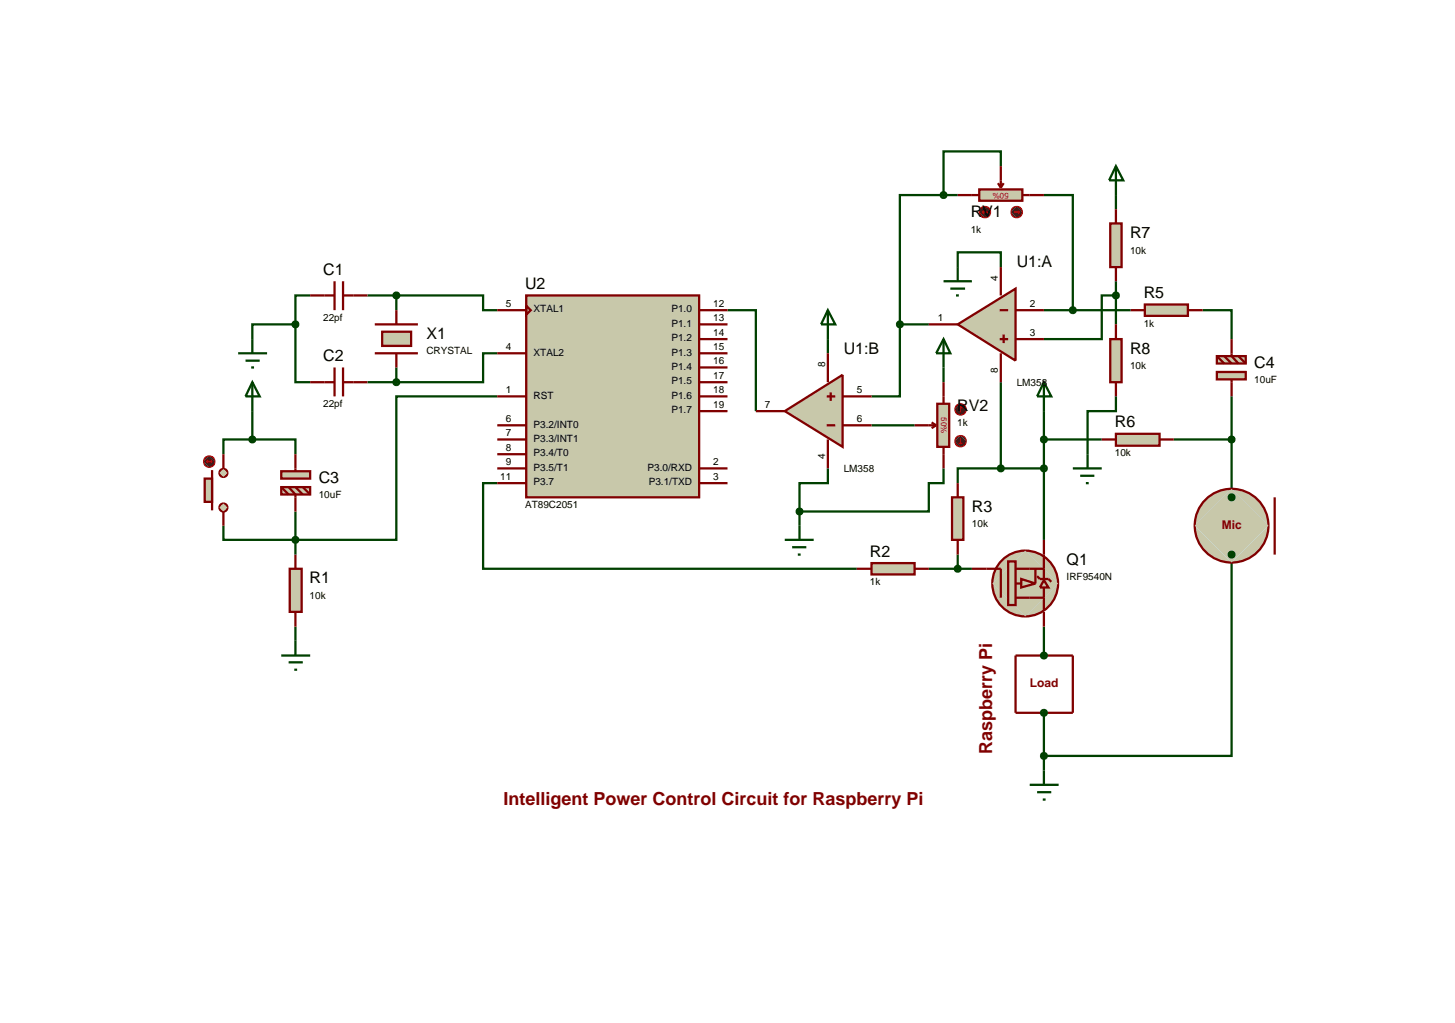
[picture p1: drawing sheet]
<svg xmlns="http://www.w3.org/2000/svg" width="257mm" height="180mm" viewBox="0 0 257 180" stroke-linecap="round" stroke-linejoin="round" font-family="sans-serif">
<g fill="none" stroke="#004000" stroke-width=".4">
<path d="M166.4 34.4h-7.7v22.8M166.4 34.4h2.5M176.5 29.3v-2.6h-10.1v7.7M184.1 34.4h5.1v20.3M196.8 34.4v2.5M52.1 57.2v10.2h2.6M52.1 57.2h-7.6v2.6M54.7 52.1h-2.6v5.1M64.8 52.1h5.1M69.9 52.1h15.3v2.6h2.5M69.9 52.1v2.6M128.3 54.7h5v17.8"/>
<path d="M146 59.8v2.5M158.7 57.2v12.7h-5M158.7 57.2h5.1M168.9 47.1v-2.6h7.6v2.6M184.1 54.7h15.3M196.8 52.1h-2.5v7.7h-10.2M196.8 49.6v7.6M212.1 54.7h5.1v5.1M44.5 77.5h-5.1v2.6M44.5 77.5h7.6v2.6M44.5 72.5v5M64.8 67.4h5.1"/>
<path d="M69.9 64.8v2.6M87.7 62.3h-2.5v5.1h-15.3M87.7 69.9h-17.8v25.3h-30.5v-2.5M153.7 75h7.6M166.4 64.8v2.6M176.5 67.4v15.2M184.1 72.5v22.7M184.1 77.5h10.2M196.8 69.9v2.6h-5v7.6M207 77.5h10.2M217.2 69.9v17.8M52.1 90.2v7.6"/>
<path d="M87.7 85.2h-2.5v15.1h65.9M141 90.2v2.5M146 82.6v2.6h-5v5M166.4 82.6v2.6h-2.6v5h-22.8M168.9 97.8v2.5M176.5 82.6h-7.6v2.6M176.5 82.6h7.6M217.2 97.8v35.5h-33.1M52.1 110.5v2.5M163.8 100.3h7.6M184.1 110.5v5.1M184.1 125.7v10.2"/>
</g>
<path d="M92.8 52.1h30.5v35.6h-30.5z" fill="#c8c8aa" stroke="#800000" stroke-width=".4"/>
<g fill="none" stroke="#800000" stroke-width=".4">
<path d="M66.1 57.2h7.6M87.7 54.7h5.1M92.8 53.9l.8 .8-.8 .8zM123.3 54.7h5M123.3 57.2h5M123.3 59.8h5M66.1 62.3h7.6M87.7 62.3h5.1M87.7 69.9h5.1M87.7 75h5.1M87.7 77.5h5.1M123.3 62.3h5"/>
<path d="M123.3 69.9h5M123.3 64.8h5M123.3 67.4h5M123.3 72.5h5M87.7 80.1h5.1M87.7 82.6h5.1M87.7 85.2h5.1M123.3 82.6h5M123.3 85.2h5"/>
</g>
<path d="M67.4 58.5h5.1v2.5h-5.1z" fill="#c8c8aa" stroke="#800000" stroke-width=".4"/>
<path d="M54.7 52.1h4.3M59 49.6v5.1M60.5 49.6v5.1M60.5 52.1h4.3M69.9 54.7v2.5M54.7 67.4h4.3M59 64.8v5.1M60.5 64.8v5.1M60.5 67.4h4.3M69.9 62.3v2.5" fill="none" stroke="#800000" stroke-width=".4"/>
<path d="M69.5 67.1l.4-.2-.5 .5zM69.9 66.9l.4 .2 .1 .3zM69.9 67.9l.5-.5-.1 .3zM69.4 67.4l.5 .5-.3-.1z" fill="#004000" stroke="#004000" stroke-width=".4"/>
<path d="M69.4 67.4l.5-.5 .5 .5-.5 .5z" fill="#004000"/>
<path d="M69.5 51.8l.4-.2-.5 .5zM69.9 51.6l.4 .2 .1 .3zM69.9 52.6l.5-.5-.1 .3zM69.4 52.1l.5 .5-.3-.1z" fill="#004000" stroke="#004000" stroke-width=".4"/>
<path d="M69.4 52.1l.5-.5 .5 .5-.5 .5z" fill="#004000"/>
<path d="M44.5 59.8v2.5M42 62.3h5.1M43.3 63.6h2.5M44.3 64.8h.5" fill="none" stroke="#004000" stroke-width=".4"/>
<path d="M51.8 56.8l.3-.1-.5 .5zM52.1 56.7l.4 .2 .1 .3zM52.1 57.7l.5-.5-.1 .3zM51.6 57.2l.5 .5-.4-.2z" fill="#004000" stroke="#004000" stroke-width=".4"/>
<path d="M52.1 56.7l.5 .5-.5 .5-.5-.5z" fill="#004000"/>
<g fill="#c8c8aa" stroke="#800000" stroke-width=".4">
<path d="M49.6 83.1h5.1v1.3h-5.1z"/>
<path d="M49.6 85.9h5.1v1.3h-5.1z"/>
</g>
<path d="M49.6 85.9l1.3 1.3M50.9 85.9l1.2 1.3v3M52.1 80.1v3M52.1 85.9l1.3 1.3M53.4 85.9l1.3 1.3" fill="none" stroke="#800000" stroke-width=".4"/>
<g fill="#c8c8aa" stroke="#800000" stroke-width=".4">
<path d="M38.9 82.9l.5-.2-.7 .7zM39.4 82.7a.68 .68 0 0 1 .7 .7zM40.1 83.4a.68 .68 0 0 1-.7 .7zM38.7 83.4l.7 .7a.68 .68 0 0 1-.7-.7z"/>
<path d="M38.9 89l.5-.2-.7 .7zM39.4 88.8a.68 .68 0 0 1 .7 .7zM40.1 89.5a.68 .68 0 0 1-.7 .7zM38.7 89.5l.7 .7a.68 .68 0 0 1-.7-.7z"/>
</g>
<g fill="#c8c8aa">
<path d="M39.4 82.7l.7 .7-.7 .7-.7-.7z"/>
<path d="M39.4 88.8l.7 .7-.7 .7-.7-.7z"/>
</g>
<path d="M37.4 82.9v7.1" fill="none" stroke="#800000" stroke-width=".4"/>
<path d="M36.1 84.4h1.3v4.1h-1.3z" fill="#c8c8aa" stroke="#800000" stroke-width=".4"/>
<path d="M39.4 80.1v2.5M39.4 90.2v2.5" fill="none" stroke="#800000" stroke-width=".4"/>
<path d="M36.2 80.7l.7-.3-1 1zM36.9 80.4a.94 .94 0 0 1 1 1zM36.9 82.4l1-1a.94 .94 0 0 1-1 1zM35.9 81.4l1 1a.94 .94 0 0 1-1-1z" fill="#400000" stroke="#f00" stroke-width=".2"/>
<path d="M36.9 80.4l1 1-1 1-1-1z" fill="#400000"/>
<path d="M36.4 81.4h1M36.4 81.4l.3 .2M36.7 81.1l-.3 .3M37.2 81.1l.2 .3M37.4 81.4l-.2 .2" fill="none" stroke="#f00" stroke-width=".2"/>
<path d="M51.1 100.3h2.1v7.6h-2.1z" fill="#c8c8aa" stroke="#800000" stroke-width=".4"/>
<path d="M52.1 97.8v2.5M52.1 107.9v2.6" fill="none" stroke="#800000" stroke-width=".4"/>
<path d="M51.8 94.8l.3-.1-.5 .5zM52.1 94.7l.4 .2 .1 .3zM52.6 95.2l-.1 .3-.4 .2zM51.6 95.2l.5 .5-.4-.2z" fill="#004000" stroke="#004000" stroke-width=".4"/>
<path d="M52.1 94.7l.5 .5-.5 .5-.5-.5z" fill="#004000"/>
<path d="M44.5 67.4l1.3 2.5h-2.5zM44.5 67.4v5.1" fill="none" stroke="#004000" stroke-width=".4"/>
<path d="M44.1 77.2l.4-.2-.5 .5zM44.5 77l.4 .2 .1 .3zM44.5 78l.5-.5-.1 .3zM44 77.5l.5 .5-.3-.1z" fill="#004000" stroke="#004000" stroke-width=".4"/>
<path d="M44 77.5l.5-.5 .5 .5-.5 .5z" fill="#004000"/>
<path d="M49.6 115.6h5.1M50.9 116.8h2.5M51.9 118.1h.5M52.1 113v2.6" fill="none" stroke="#004000" stroke-width=".4"/>
<g fill="#c8c8aa" stroke="#800000" stroke-width=".4">
<path d="M180.1 102.1l2.5 .8-2.5 .7z"/>
<path d="M177.8 99h1.3v7.7h-1.3z"/>
<path d="M176.7 98.8a5.8 5.8 0 0 1 4.1-1.7l-5.8 5.8a5.8 5.8 0 0 1 1.7-4.1zM180.8 97.1a5.8 5.8 0 0 1 5.8 5.8zM186.6 102.9a5.8 5.8 0 0 1-5.8 5.8zM175 102.9l5.8 5.8a5.8 5.8 0 0 1-5.8-5.8z"/>
</g>
<path d="M175 102.9l5.8-5.8 5.8 5.8-5.8 5.8z" fill="#c8c8aa"/>
<path d="M174 100.3h2.5v5.1M179.1 100.3h5M179.1 105.4h5M179.1 102.9h1M182.6 100.3v2.6" fill="none" stroke="#800000" stroke-width=".4"/>
<path d="M184.1 102.3l.8 1.3h-1.5z" fill="#c8c8aa" stroke="#800000" stroke-width=".4"/>
<path d="M184.1 95.2v6.9M171.4 100.3h2.6M182.9 101.6l.5 .5h1.5l.5 .5M184.1 103.6v4.1M184.1 107.9v2.6" fill="none" stroke="#800000" stroke-width=".4"/>
<path d="M184.1 67.4l1.3 2.5h-2.5zM184.1 67.4v5.1" fill="none" stroke="#004000" stroke-width=".4"/>
<path d="M153.7 99.3h7.6v2h-7.6z" fill="#c8c8aa" stroke="#800000" stroke-width=".4"/>
<path d="M151.1 100.3h2.6M161.3 100.3h2.5M179.1 115.6h10.1v10.1h-10.1z" fill="none" stroke="#800000" stroke-width=".4"/>
<path d="M183.8 115.2l.3-.1-.5 .5zM184.1 115.1l.3 .1 .2 .4zM184.1 116.1l.5-.5-.2 .4zM183.6 115.6l.5 .5-.4-.2z" fill="#004000" stroke="#004000" stroke-width=".4"/>
<path d="M184.1 115.1l.5 .5-.5 .5-.5-.5z" fill="#004000"/>
<path d="M181.6 138.4h5.1M182.9 139.7h2.5M184.1 135.9v2.5M183.9 141h.5" fill="none" stroke="#004000" stroke-width=".4"/>
<path d="M183.7 125.4l.4-.2-.5 .5zM184.1 125.2l.4 .2 .1 .3zM184.1 126.2l.5-.5-.2 .4zM183.6 125.7l.5 .5-.4-.2z" fill="#004000" stroke="#004000" stroke-width=".4"/>
<path d="M184.1 125.2l.5 .5-.5 .5-.5-.5z" fill="#004000"/>
<path d="M167.9 87.7h2v7.5h-2z" fill="#c8c8aa" stroke="#800000" stroke-width=".4"/>
<path d="M168.9 85.2v2.5M168.9 95.2v2.6" fill="none" stroke="#800000" stroke-width=".4"/>
<path d="M168.5 100l.4-.2-.5 .5zM168.9 99.8l.4 .2 .1 .3zM169.4 100.3l-.2 .4-.3 .1zM168.4 100.3l.5 .5-.3-.1z" fill="#004000" stroke="#004000" stroke-width=".4"/>
<path d="M168.4 100.3l.5-.5 .5 .5-.5 .5z" fill="#004000"/>
<path d="M183.8 82.2l.3-.1-.5 .5zM184.1 82.1l.4 .2 .1 .3zM184.1 83.1l.5-.5-.2 .4zM183.6 82.6l.5 .5-.4-.2z" fill="#004000" stroke="#004000" stroke-width=".4"/>
<path d="M184.1 82.1l.5 .5-.5 .5-.5-.5z" fill="#004000"/>
<path d="M168.9 57.2l10.2-6.3v12.7z" fill="#c8c8aa" stroke="#800000" stroke-width=".4"/>
<path d="M163.8 57.2h5.1M176.3 54.7h1.5M176.3 59.8h1.5M176.5 47.1v5M177 59v1.5M179.1 54.7h5M179.1 59.8h5M176.5 62.3v5.1" fill="none" stroke="#800000" stroke-width=".4"/>
<path d="M176.2 82.2l.3-.1-.5 .5zM176.5 82.1l.4 .2 .1 .3zM176.5 83.1l.5-.5-.1 .3zM176 82.6l.5 .5-.4-.2z" fill="#004000" stroke="#004000" stroke-width=".4"/>
<path d="M176.5 82.1l.5 .5-.5 .5-.5-.5z" fill="#004000"/>
<path d="M201.9 53.7h7.6v2h-7.6z" fill="#c8c8aa" stroke="#800000" stroke-width=".4"/>
<path d="M199.4 54.7h2.5M209.5 54.7h2.6" fill="none" stroke="#800000" stroke-width=".4"/>
<g fill="#c8c8aa" stroke="#800000" stroke-width=".4">
<path d="M214.6 65.6h5.1v1.3h-5.1z"/>
<path d="M214.6 62.8h5.1v1.3h-5.1z"/>
</g>
<path d="M217.2 59.8v3l1.2 1.3M214.6 62.8l1.3 1.3M215.9 62.8l1.3 1.3M217.2 66.9v3M218.4 62.8l1.3 1.3" fill="none" stroke="#800000" stroke-width=".4"/>
<path d="M212.9 87.8a6.5 6.5 0 0 1 4.3-1.6l-6.5 6.5a6.5 6.5 0 0 1 2.2-4.9zM217.2 86.2a6.5 6.5 0 0 1 6.5 6.5zM223.7 92.7a6.5 6.5 0 0 1-6.5 6.5zM210.7 92.7l6.5 6.5a6.5 6.5 0 0 1-6.5-6.5z" fill="#c8c8aa" stroke="#800000" stroke-width=".4"/>
<path d="M217.2 86.2l6.5 6.5-6.5 6.5-6.5-6.5z" fill="#c8c8aa"/>
<path d="M224.8 87.7v10.1" fill="none" stroke="#800000" stroke-width=".4"/>
<path d="M196.8 76.5h7.7v2.1h-7.7z" fill="#c8c8aa" stroke="#800000" stroke-width=".4"/>
<path d="M194.3 77.5h2.5M204.5 77.5h2.5" fill="none" stroke="#800000" stroke-width=".4"/>
<path d="M183.7 77.2l.4-.2-.5 .5zM184.1 77l.3 .1 .2 .4zM184.1 78l.5-.5-.2 .4zM183.6 77.5l.5 .5-.4-.2z" fill="#004000" stroke="#004000" stroke-width=".4"/>
<path d="M183.6 77.5l.5-.5 .5 .5-.5 .5z" fill="#004000"/>
<path d="M216.8 77.2l.4-.2-.5 .5zM217.2 77l.4 .2 .1 .3zM217.7 77.5l-.1 .3-.4 .2zM216.7 77.5l.5 .5-.4-.2z" fill="#004000" stroke="#004000" stroke-width=".4"/>
<path d="M216.7 77.5l.5-.5 .5 .5-.5 .5z" fill="#004000"/>
<path d="M216.8 87.4l.4-.2-.5 .5zM217.2 87.2l.4 .2 .1 .3zM217.7 87.7l-.1 .3-.4 .2zM216.7 87.7l.5 .5-.4-.2z" fill="#004000" stroke="#004000" stroke-width=".4"/>
<path d="M216.7 87.7l.5-.5 .5 .5-.5 .5z" fill="#004000"/>
<path d="M183.8 132.9l.3-.1-.5 .5zM184.1 132.8l.3 .1 .2 .4zM184.1 133.8l.5-.5-.1 .3zM183.6 133.3l.5 .5-.4-.2z" fill="#004000" stroke="#004000" stroke-width=".4"/>
<path d="M184.1 132.8l.5 .5-.5 .5-.5-.5z" fill="#004000"/>
<path d="M216.9 97.4l.3-.1-.5 .5zM217.2 97.3l.4 .2 .1 .3zM217.7 97.8l-.1 .3-.4 .2zM216.7 97.8l.5 .5-.4-.2z" fill="#004000" stroke="#004000" stroke-width=".4"/>
<path d="M217.2 97.3l.5 .5-.5 .5-.5-.5z" fill="#004000"/>
<path d="M166.4 49.6h5M167.6 50.9h2.6M168.6 52.1h.5M168.9 47.1v2.5" fill="none" stroke="#004000" stroke-width=".4"/>
<path d="M195.8 39.4h2v7.7h-2z" fill="#c8c8aa" stroke="#800000" stroke-width=".4"/>
<path d="M196.8 36.9v2.5M196.8 47.1v2.5" fill="none" stroke="#800000" stroke-width=".4"/>
<path d="M195.8 59.8h2v7.6h-2z" fill="#c8c8aa" stroke="#800000" stroke-width=".4"/>
<path d="M196.8 57.2v2.6M196.8 67.4v2.5" fill="none" stroke="#800000" stroke-width=".4"/>
<path d="M196.8 29.3l1.3 2.5h-2.5zM196.8 29.3v5.1M189.2 82.6h5.1M190.5 83.9h2.5M191.5 85.2h.5M191.8 80.1v2.5" fill="none" stroke="#004000" stroke-width=".4"/>
<path d="M196.4 51.8l.4-.2-.5 .5zM196.8 51.6l.3 .1 .2 .4zM196.8 52.6l.5-.5-.2 .4zM196.3 52.1l.5 .5-.4-.2z" fill="#004000" stroke="#004000" stroke-width=".4"/>
<path d="M196.3 52.1l.5-.5 .5 .5-.5 .5z" fill="#004000"/>
<path d="M172.7 33.4h7.6v2h-7.6z" fill="#c8c8aa" stroke="#800000" stroke-width=".4"/>
<path d="M168.9 34.4h3.8M176 32.3l.5 .8M176.5 29.3v3.8M177 32.3l-.5 .8M180.3 34.4h3.8" fill="none" stroke="#800000" stroke-width=".4"/>
<path d="M173 36.7l.7-.3-1 1zM173.7 36.4a.94 .94 0 0 1 1 1zM173.7 38.4l1-1a.94 .94 0 0 1-1 1zM172.7 37.4l1 1a.94 .94 0 0 1-1-1z" fill="#400000" stroke="#f00" stroke-width=".2"/>
<path d="M172.7 37.4l1-1 1 1-1 1z" fill="#400000"/>
<path d="M173.2 37.4l.3 .3M173.2 37.4h1M173.5 37.2l-.3 .2" fill="none" stroke="#f00" stroke-width=".2"/>
<path d="M178.6 36.7l.7-.3-1 1zM179.3 36.4a.94 .94 0 0 1 1 1zM179.3 38.4l1-1a.94 .94 0 0 1-1 1zM178.3 37.4l1 1a.94 .94 0 0 1-1-1z" fill="#400000" stroke="#f00" stroke-width=".2"/>
<path d="M178.3 37.4l1-1 1 1-1 1z" fill="#400000"/>
<path d="M178.8 37.4h1M179.6 37.2l.2 .2M179.8 37.4l-.2 .3" fill="none" stroke="#f00" stroke-width=".2"/>
<path d="M188.8 54.4l.4-.2-.5 .5zM189.2 54.2l.4 .2 .1 .3zM189.7 54.7l-.1 .3-.4 .2zM188.7 54.7l.5 .5-.4-.2z" fill="#004000" stroke="#004000" stroke-width=".4"/>
<path d="M188.7 54.7l.5-.5 .5 .5-.5 .5z" fill="#004000"/>
<path d="M166.1 34l.3-.1-.5 .5zM166.4 33.9l.4 .2 .1 .3zM166.9 34.4l-.1 .3-.4 .2zM165.9 34.4l.5 .5-.4-.2z" fill="#004000" stroke="#004000" stroke-width=".4"/>
<path d="M166.4 33.9l.5 .5-.5 .5-.5-.5z" fill="#004000"/>
<path d="M138.4 72.5l10.2-6.4v12.7z" fill="#c8c8aa" stroke="#800000" stroke-width=".4"/>
<path d="M133.3 72.5h5.1M145.8 75h1.5M145.8 69.9h1.5M146 62.3v5.1M146 77.5v5.1M146.5 69.2v1.5M148.6 75h5.1M148.6 69.9h5.1" fill="none" stroke="#800000" stroke-width=".4"/>
<path d="M146 54.7l1.3 2.5h-2.5zM146 54.7v5.1M138.4 95.2h5.1M139.7 96.5h2.5M140.7 97.8h.5M141 92.7v2.5" fill="none" stroke="#004000" stroke-width=".4"/>
<path d="M158.4 56.8l.3-.1-.5 .5zM158.7 56.7l.3 .1 .2 .4zM158.7 57.7l.5-.5-.2 .4zM158.2 57.2l.5 .5-.4-.2z" fill="#004000" stroke="#004000" stroke-width=".4"/>
<path d="M158.7 56.7l.5 .5-.5 .5-.5-.5z" fill="#004000"/>
<path d="M165.3 71.2h2.1v7.6h-2.1z" fill="#c8c8aa" stroke="#800000" stroke-width=".4"/>
<path d="M161.3 75h3.8M164.3 74.5l.8 .5M165.1 75l-.8 .5M166.4 67.4v3.8M166.4 78.8v3.8" fill="none" stroke="#800000" stroke-width=".4"/>
<path d="M168.7 71.5l.7-.3-1 1zM169.4 71.2a.94 .94 0 0 1 1 1zM170.4 72.2a.94 .94 0 0 1-1 1zM168.4 72.2l1 1a.94 .94 0 0 1-1-1z" fill="#400000" stroke="#f00" stroke-width=".2"/>
<path d="M168.4 72.2l1-1 1 1-1 1z" fill="#400000"/>
<path d="M169.4 71.7l.3 .3M169.4 71.7l-.3 .3M169.4 71.7v1" fill="none" stroke="#f00" stroke-width=".2"/>
<path d="M168.7 77.1l.7-.3-1 1zM169.4 76.8a.94 .94 0 0 1 1 1zM169.4 78.8l1-1a.94 .94 0 0 1-1 1zM168.4 77.8l1 1a.94 .94 0 0 1-1-1z" fill="#400000" stroke="#f00" stroke-width=".2"/>
<path d="M168.4 77.8l1-1 1 1-1 1z" fill="#400000"/>
<path d="M169.1 78.1l.3 .2M169.4 77.3v1M169.7 78.1l-.3 .2" fill="none" stroke="#f00" stroke-width=".2"/>
<path d="M140.7 89.8l.3-.1-.5 .5zM141 89.7l.4 .2 .1 .3zM141.5 90.2l-.2 .4-.3 .1zM140.5 90.2l.5 .5-.3-.1z" fill="#004000" stroke="#004000" stroke-width=".4"/>
<path d="M140.5 90.2l.5-.5 .5 .5-.5 .5z" fill="#004000"/>
<path d="M166.4 59.8l1.2 2.5h-2.5zM166.4 59.8v5" fill="none" stroke="#004000" stroke-width=".4"/>
<g font-size="3.2" fill="#800000">
<text x="175" y="133" transform="rotate(-90 175 133)">Raspberry Pi</text>
<text x="88.8" y="142">Intelligent Power Control Circuit for Raspberry Pi</text>
</g>
<g font-size="2.8">
<text x="171.2" y="38.4">RV1</text>
<text x="199.3" y="42">R7</text>
<text x="179.3" y="47.2">U1:A</text>
<text x="57" y="48.5">C1</text>
<text x="92.6" y="51">U2</text>
<text x="201.7" y="52.6">R5</text>
<text x="75.2" y="59.8">X1</text>
<text x="57" y="63.7">C2</text>
<text x="148.8" y="62.5">U1:B</text>
<text x="199.3" y="62.4">R8</text>
<text x="221.2" y="64.9">C4</text>
<text x="168.8" y="72.5">RV2</text>
<text x="196.6" y="75.4">R6</text>
<text x="56.2" y="85.2">C3</text>
<text x="171.4" y="90.3">R3</text>
<text x="153.4" y="98.2">R2</text>
<text x="188.1" y="99.6">Q1</text>
<text x="54.6" y="102.9">R1</text>
</g>
<g font-size="2.1" fill="#800000">
<text x="215.5" y="93.3">Mic</text>
<text x="181.6" y="121.2">Load</text>
</g>
<g font-size="1.8">
<text x="171.2" y="41.1">1k</text>
<text x="199.3" y="44.8">10k</text>
<text x="176" y="49.5" transform="rotate(-90 176 49.5)">4</text>
<text x="57" y="56.6">22pf</text>
<text x="89.2" y="54.1">5</text>
<text x="94.1" y="55.1">XTAL1</text>
<text x="118.4" y="55.1">P1.0</text>
<text x="118.4" y="57.6">P1.1</text>
<text x="125.8" y="54.1">12</text>
<text x="125.8" y="56.6">13</text>
<text x="125.8" y="59.2">14</text>
<text x="165.4" y="56.6">1</text>
<text x="181.6" y="59.2">3</text>
<text x="181.6" y="54.1">2</text>
<text x="201.7" y="57.6">1k</text>
<text x="75.2" y="62.5">CRYSTAL</text>
<text x="89.2" y="61.7">4</text>
<text x="94.1" y="62.7">XTAL2</text>
<text x="118.4" y="60.2">P1.2</text>
<text x="118.4" y="62.7">P1.3</text>
<text x="118.4" y="65.2">P1.4</text>
<text x="125.8" y="61.7">15</text>
<text x="125.8" y="64.2">16</text>
<text x="145.5" y="64.7" transform="rotate(-90 145.5 64.7)">8</text>
<text x="176" y="65.7" transform="rotate(-90 176 65.7)">8</text>
<text x="199.3" y="65.1">10k</text>
<text x="57" y="71.8">22pf</text>
<text x="89.2" y="69.3">1</text>
<text x="94.1" y="70.3">RST</text>
<text x="118.4" y="67.8">P1.5</text>
<text x="118.4" y="70.3">P1.6</text>
<text x="125.8" y="66.8">17</text>
<text x="125.8" y="69.3">18</text>
<text x="125.8" y="71.9">19</text>
<text x="134.9" y="71.9">7</text>
<text x="151.1" y="69.3">5</text>
<text x="179.3" y="68">LM358</text>
<text x="221.2" y="67.6">10uF</text>
<text x="89.2" y="74.4">6</text>
<text x="89.2" y="76.9">7</text>
<text x="94.1" y="75.4">P3.2/INT0</text>
<text x="94.1" y="77.9">P3.3/INT1</text>
<text x="118.4" y="72.9">P1.7</text>
<text x="151.1" y="74.4">6</text>
<text x="168.8" y="75.2">1k</text>
<text x="89.2" y="79.5">8</text>
<text x="89.2" y="82">9</text>
<text x="94.1" y="80.5">P3.4/T0</text>
<text x="94.1" y="83">P3.5/T1</text>
<text x="114.2" y="83">P3.0/RXD</text>
<text x="125.8" y="82">2</text>
<text x="145.5" y="81" transform="rotate(-90 145.5 81)">4</text>
<text x="148.8" y="83.3">LM358</text>
<text x="196.6" y="80.5">10k</text>
<text x="56.2" y="87.9">10uF</text>
<text x="88.2" y="84.6">11</text>
<text x="92.6" y="89.6">AT89C2051</text>
<text x="94.1" y="85.6">P3.7</text>
<text x="114.4" y="85.6">P3.1/TXD</text>
<text x="125.8" y="84.6">3</text>
<text x="171.4" y="92.9">10k</text>
<text x="54.6" y="105.6">10k</text>
<text x="153.4" y="103.2">1k</text>
<text x="188.1" y="102.3">IRF9540N</text>
</g>
<g font-size="1.4" fill="#c00000">
<text x="177.9" y="34" transform="rotate(-180 177.9 34)">50%</text>
<text x="166" y="73.6" transform="rotate(90 166 73.6)">50%</text>
</g>
</svg>
